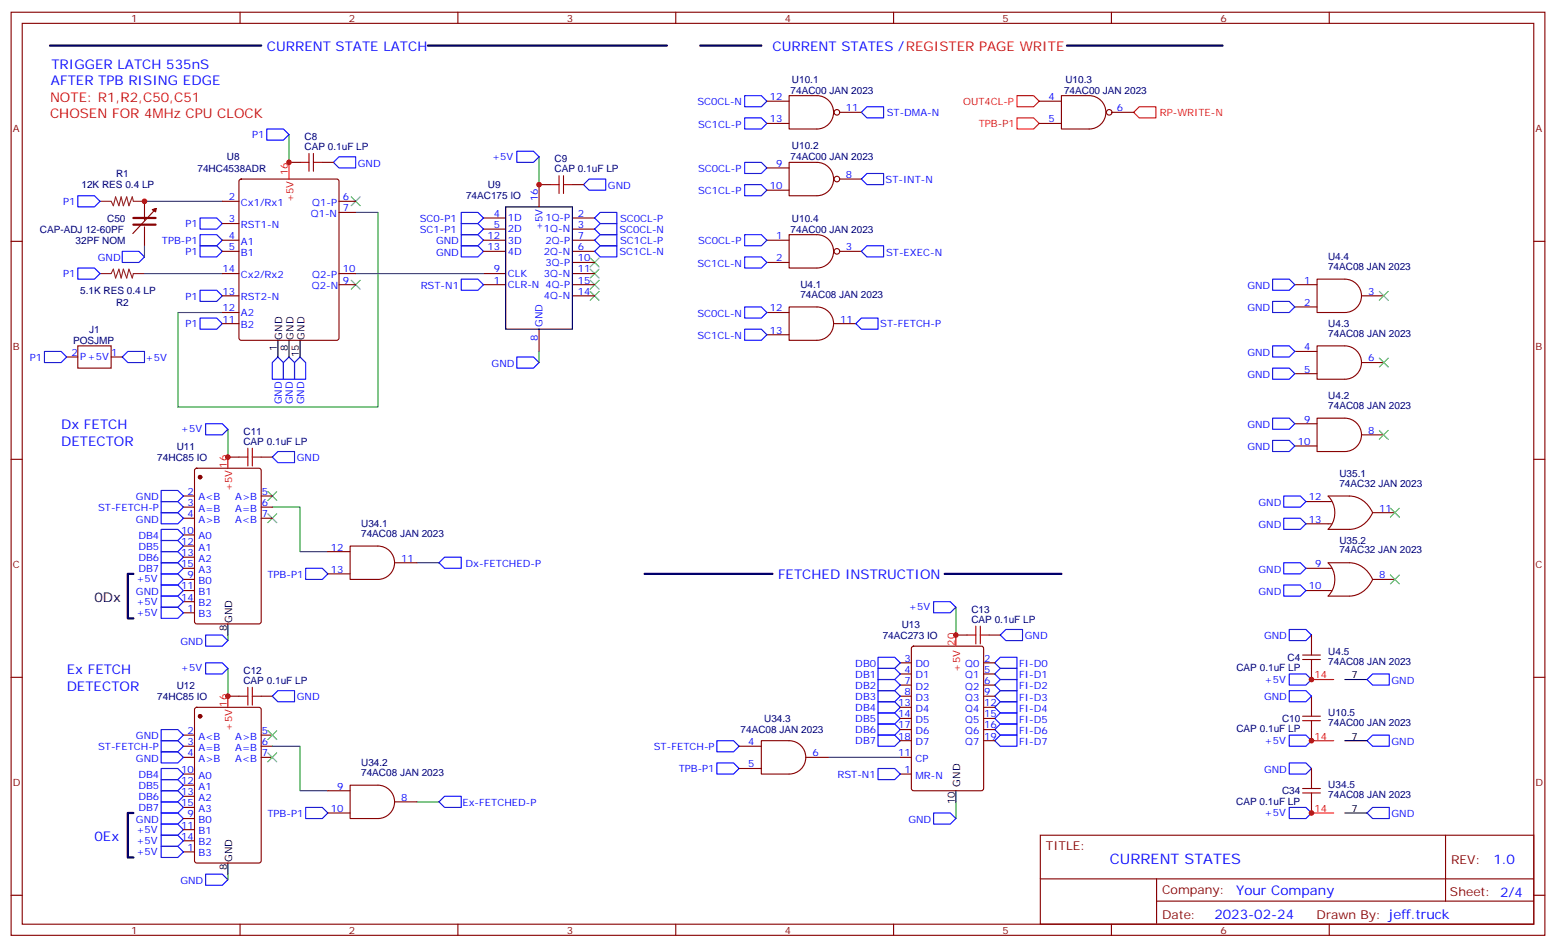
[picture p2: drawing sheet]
<svg xmlns="http://www.w3.org/2000/svg" width="494mm" height="300mm" viewBox="0 0 494 300" stroke-linecap="round" stroke-linejoin="round" font-family="sans-serif">
<g fill="none" stroke="#870000" stroke-width=".35">
<path d="M3.5 3.9h486.9v292.8h-486.9zM7.1 7.4h479.7v285.8h-479.7zM76.2 3.9v3.5M145.3 3.9v3.5M214.5 3.9v3.5M283.6 3.9v3.5M352.8 3.9v3.5M421.9 3.9v3.5M243.4 32.1h7.1M243.4 39.2h7.1M250.5 30.3h8.8a5.3 5.3 0 0 1 5.3 5.3 5.3 5.3 0 0 1-5.3 5.3h-8.8zM266.7 35.6h6.7"/>
<path d="M329.8 32.1h7.1M329.8 39.2h7.1M336.9 30.3h8.8a5.3 5.3 0 0 1 5.3 5.3 5.3 5.3 0 0 1-5.3 5.3h-8.8zM353.1 35.6h6.7M76.1 57l.5-.2h30.3l.6 .4 .1 50-.5 .7h-30.5l-.7-.4-.1-50zM91.7 51.5h3.5M102.3 51.5h3.5M174.6 58.6h-3.5v7M181.7 58.6h3.5M243.4 53.3h7.1M250.5 51.5h8.8a5.3 5.3 0 0 1 5.3 5.3 5.3 5.3 0 0 1-5.3 5.3h-8.8zM266.7 56.8h6.7"/>
<path d="M3.5 76.6h3.6M70.6 79.7h5.2M70.6 76.2h5.2M70.6 63.9h5.2M70.6 70.9h5.2M107.6 63.9h5.3M107.6 67.4h5.3M153.5 69.1h7M153.5 72.7h7M153.5 79.7h7M153.5 76.2h7M181.7 69.1h7"/>
<path d="M181.7 72.7h7M181.7 79.7h7M181.7 76.2h7M243.4 76.2h7.1M243.4 60.3h7.1M250.5 74.4h8.8a5.3 5.3 0 0 1 5.3 5.3 5.3 5.3 0 0 1-5.3 5.3h-8.8zM266.7 79.7h6.7M486.8 76.6h3.6M70.6 86.8h5.2M70.6 93.8h5.2M70.6 99.1h5.2M107.6 90.3h5.3"/>
<path d="M107.6 86.8h5.3M153.5 90.3h7M153.5 86.8h7M181.7 90.3h7M181.7 86.8h7M181.7 83.3h7M181.7 93.8h7M243.4 83.3h7.1M243.4 99.1h7.1M250.5 97.4h8.8a5.3 5.3 0 0 1 5.3 5.3 5.3 5.3 0 0 1-5.3 5.2h-8.8zM411 90.3h7M411 97.4h7"/>
<path d="M418 88.5h8.9a5.3 5.3 0 0 1 5.3 5.3 5.3 5.3 0 0 1-5.3 5.3h-8.9zM432.2 93.8h7M21.2 113.2h3.5M24.7 109.7h10.6v7.1h-10.6zM35.3 113.2h3.5M70.6 102.7h5.2M171.1 104.4v7.1M243.4 106.2h7.1M264.6 102.7h7M411 111.5h7M411 118.5h7M418 109.7h8.9a5.3 5.3 0 0 1 5.3 5.3 5.3 5.3 0 0 1-5.3 5.3h-8.9z"/>
<path d="M432.2 115h7M411 134.4h7M418 132.6h8.9a5.3 5.3 0 0 1 5.3 5.3 5.3 5.3 0 0 1-5.3 5.3h-8.9zM432.2 137.9h7M3.5 145.7h3.6M58.2 157.3h3.5M62 148.7l.4-.2h19.8l.6 .5 .1 48.2-.5 .7h-20l-.6-.5-.1-48.2zM72.3 145h3.5M82.9 157.3h3.5M82.9 145h3.5M411 141.5h7M414.5 159.1h8.1"/>
<path d="M421.5 157.4a7.5 7.5 0 0 1 0 10.5M421.6 157.3h6.7a8.4 8.4 0 0 1 7.4 5.3M486.8 145.7h3.6M58.2 176.7h3.5M58.2 173.2h3.5M58.2 169.7h3.5M58.2 164.4h3.5M58.2 160.9h3.5M82.9 164.4h3.5M82.9 160.9h3.5M104.1 175h7M111.1 173.2h8.8a5.3 5.3 0 0 1 5.3 5.3 5.3 5.3 0 0 1-5.3 5.3h-8.8z"/>
<path d="M125.2 178.5h7.1M414.5 166.2h8.1M421.5 178.5a7.5 7.5 0 0 1 0 10.6M421.6 178.5h6.7a8.4 8.4 0 0 1 7.4 5.3 8.4 8.4 0 0 1-7.4 5.3h-6.7M435.7 162.6h7M435.7 162.6a8.4 8.4 0 0 1-7.4 5.3h-6.7M58.2 180.3h3.5M58.2 190.9h3.5M58.2 187.3h3.5M58.2 183.8h3.5M58.2 194.4h3.5M104.1 182h7"/>
<path d="M414.5 180.3h8.1M414.5 187.3h8.1M435.7 183.8h7M3.5 214.8h3.6M285.8 210.3h3.5M285.8 213.8h3.5M285.8 217.3h3.5M289.5 205.2l.5-.2h21.5l.7 .4v44.7l-.5 .7h-21.7l-.7-.4v-44.7zM303.4 201.4h3.5M312.2 210.3h3.5M312.2 213.8h3.5M312.2 217.3h3.5"/>
<path d="M314 201.4h3.5M416.3 201.4v3.6M416.3 212v3.5M486.8 214.8h3.6M58.2 236.7h3.5M58.2 233.2h3.5M62 224.6l.4-.2h19.8l.6 .4 .1 48.2-.5 .7-20 .1-.6-.5-.1-48.2zM72.3 220.8h3.5M82.9 220.8h3.5M82.9 236.7h3.5M82.9 233.2h3.5M234.6 236.7h7.1"/>
<path d="M241.7 234.9h8.8a5.3 5.3 0 0 1 5.3 5.3 5.3 5.3 0 0 1-5.3 5.3h-8.8zM285.8 220.8h3.5M285.8 224.4h3.5M285.8 227.9h3.5M285.8 231.4h3.5M285.8 234.9h3.5M312.2 220.8h3.5M312.2 224.4h3.5M312.2 227.9h3.5M312.2 231.4h3.5M312.2 234.9h3.5M416.3 220.8v3.6"/>
<path d="M416.3 231.4v3.5M58.2 245.5h3.5M58.2 240.2h3.5M58.2 256.1h3.5M58.2 252.6h3.5M58.2 249.1h3.5M58.2 259.6h3.5M82.9 240.2h3.5M104.1 250.8h7M104.1 257.9h7M111.1 249.1h8.8a5.3 5.3 0 0 1 5.3 5.3 5.3 5.3 0 0 1-5.3 5.2h-8.8zM125.2 254.4h7.1"/>
<path d="M234.6 243.8h7.1M255.8 240.2h7M285.8 245.5h3.5M285.8 240.2h3.5M416.3 243.8v3.5M416.3 254.4v3.5M58.2 266.7h3.5M58.2 263.2h3.5M58.2 270.2h3.5M330.2 264.9h156.6v28.3h-156.6zM330.2 278.8h156.5M367.1 278.8v14.1"/>
<path d="M458.8 265v20.8M3.5 284h3.6M76.2 293.2v3.5M145.3 293.2v3.5M214.5 293.2v3.5M283.6 293.2v3.5M352.8 293.2v3.5M367.1 285.8h119.6M421.9 293.2v3.5M486.8 284h3.6"/>
<circle cx="265.6" cy="35.6" r=".88"/>
<circle cx="352.1" cy="35.6" r=".88"/>
<circle cx="265.6" cy="56.8" r=".88"/>
<circle cx="265.6" cy="79.7" r=".88"/>
</g>
<g fill="none" stroke="#00f" stroke-width=".35">
<path d="M236.4 37.4h5.3l1.7 1.8-1.7 1.7h-5.3zM236.4 30.3h5.3l1.7 1.8-1.7 1.8h-5.3zM275.2 33.9h5.3v3.5h-5.3l-1.8-1.8zM84.7 40.9h5.3l1.7 1.8-1.7 1.7h-5.3zM105.8 51.5l1.8-1.8h5.3v3.6h-5.3zM164 48h5.3l1.8 1.7-1.8 1.8h-5.3zM185.2 58.6l1.8-1.8h5.3v3.5h-5.3zM236.4 51.5h5.3l1.7 1.8-1.7 1.7h-5.3zM236.4 58.6h5.3l1.7 1.7-1.7 1.8h-5.3zM275.2 55h5.3v3.6h-5.3l-1.8-1.8zM24.7 62.1h5.3l1.7 1.8-1.7 1.7h-5.3zM38.8 79.7h5.3l1.8 1.8-1.8 1.8h-5.3z"/>
<path d="M63.5 69.1h5.3l1.8 1.8-1.8 1.8h-5.3zM63.5 78h5.3l1.8 1.7-1.8 1.8h-5.3zM63.5 74.4h5.3l1.8 1.8-1.8 1.8h-5.3zM146.4 78h5.3l1.8 1.7-1.8 1.8h-5.3zM146.4 74.4h5.3l1.8 1.8-1.8 1.8h-5.3zM146.4 67.4h5.3l1.8 1.7-1.8 1.8h-5.3zM146.4 70.9h5.3l1.8 1.8-1.8 1.7h-5.3zM190.5 67.4h5.3v3.5h-5.3l-1.8-1.8zM190.5 74.4h5.3v3.6h-5.3l-1.8-1.8zM190.5 70.9h5.3v3.5h-5.3l-1.8-1.7zM190.5 78h5.3v3.5h-5.3l-1.8-1.8zM236.4 74.4h5.3l1.7 1.8-1.7 1.8h-5.3z"/>
<path d="M275.2 78h5.3v3.5h-5.3l-1.8-1.8zM24.7 85h5.3l1.7 1.8-1.7 1.7h-5.3zM63.5 92.1h5.3l1.8 1.7-1.8 1.8h-5.3zM146.4 88.5h5.3l1.8 1.8-1.8 1.8h-5.3zM236.4 81.5h5.3l1.7 1.8-1.7 1.7h-5.3zM236.4 97.4h5.3l1.7 1.7-1.7 1.8h-5.3zM403.9 88.5h5.3l1.8 1.8-1.8 1.8h-5.3zM403.9 95.6h5.3l1.8 1.8-1.8 1.7h-5.3zM14.1 111.5h5.3l1.8 1.7-1.8 1.8h-5.3zM40.6 111.5h5.3v3.5h-5.3l-1.8-1.8zM63.5 100.9h5.3l1.8 1.8-1.8 1.7h-5.3zM88.2 113.2l1.8 1.8v5.3h-3.6v-5.3z"/>
<path d="M91.7 113.2l1.8 1.8v5.3h-3.5v-5.3zM95.2 113.2l1.8 1.8v5.3h-3.5v-5.3zM164 113.2h5.3l1.8 1.8-1.8 1.8h-5.3zM236.4 104.4h5.3l1.7 1.8-1.7 1.7h-5.3zM271.6 102.7l1.8-1.8h5.3v3.5h-5.3zM403.9 109.7h5.3l1.8 1.8-1.8 1.7h-5.3zM403.9 116.8h5.3l1.8 1.7-1.8 1.8h-5.3zM65.3 134.4h5.3l1.7 1.8-1.7 1.7h-5.3zM403.9 132.6h5.3l1.8 1.8-1.8 1.8h-5.3zM403.9 139.7h5.3l1.8 1.8-1.8 1.7h-5.3zM51.2 159.1h5.2l1.8 1.8-1.8 1.7h-5.2zM51.2 155.6h5.2l1.8 1.7-1.8 1.8h-5.2z"/>
<path d="M86.4 145l1.8-1.8h5.3v3.6h-5.3zM407.5 157.3h5.2l1.8 1.8-1.8 1.8h-5.2zM51.2 167.9h5.2l1.8 1.8-1.8 1.7h-5.2zM51.2 171.4h5.2l1.8 1.8-1.8 1.8h-5.2zM51.2 175h5.2l1.8 1.7-1.8 1.8h-5.2zM51.2 178.5h5.2l1.8 1.8-1.8 1.7h-5.2zM51.2 162.6h5.2l1.8 1.8-1.8 1.8h-5.2zM141.1 176.7h5.3v3.6h-5.3l-1.8-1.8zM407.5 164.4h5.2l1.8 1.8-1.8 1.7h-5.2zM407.5 178.5h5.2l1.8 1.8-1.8 1.7h-5.2zM51.2 185.6h5.2l1.8 1.7-1.8 1.8h-5.2zM51.2 182h5.2l1.8 1.8-1.8 1.8h-5.2z"/>
<path d="M51.2 189.1h5.2l1.8 1.8-1.8 1.7h-5.2zM51.2 192.6h5.2l1.8 1.8-1.8 1.7h-5.2zM97 180.3h5.3l1.8 1.7-1.8 1.8h-5.3zM296.3 190.9h5.3l1.8 1.7-1.8 1.8h-5.3zM407.5 185.6h5.2l1.8 1.7-1.8 1.8h-5.2zM409.2 199.7h5.3l1.8 1.7-1.8 1.8h-5.3zM65.3 210.3h5.3l1.7 1.7-1.7 1.8h-5.3zM65.3 201.4h5.3l1.7 1.8-1.7 1.8h-5.3zM278.7 219.1h5.3l1.8 1.7-1.8 1.8h-5.3zM278.7 215.5h5.3l1.8 1.8-1.8 1.8h-5.3zM278.7 212h5.3l1.8 1.8-1.8 1.7h-5.3zM278.7 208.5h5.3l1.8 1.8-1.8 1.7h-5.3z"/>
<path d="M315.7 213.8l1.8-1.8h5.3v3.5h-5.3zM315.7 210.3l1.8-1.8h5.3v3.5h-5.3zM317.5 201.4l1.8-1.7h5.3v3.5h-5.3zM317.5 215.5h5.3v3.6h-5.3l-1.8-1.8zM409.2 219.1h5.3l1.8 1.7-1.8 1.8h-5.3zM409.2 213.8h5.3l1.8 1.7-1.8 1.8h-5.3zM433.9 215.5l1.8-1.7h5.3v3.5h-5.3zM51.2 231.4h5.2l1.8 1.8-1.8 1.7h-5.2zM51.2 238.5h5.2l1.8 1.7-1.8 1.8h-5.2zM51.2 234.9h5.2l1.8 1.8-1.8 1.8h-5.2zM86.4 220.8l1.8-1.7h5.3v3.5h-5.3zM227.5 234.9h5.3l1.8 1.8-1.8 1.8h-5.3z"/>
<path d="M278.7 233.2h5.3l1.8 1.7-1.8 1.8h-5.3zM278.7 229.7h5.3l1.8 1.7-1.8 1.8h-5.3zM278.7 226.1h5.3l1.8 1.8-1.8 1.8h-5.3zM278.7 222.6h5.3l1.8 1.8-1.8 1.7h-5.3zM315.7 234.9l1.8-1.7h5.3v3.5h-5.3zM315.7 231.4l1.8-1.7h5.3v3.5h-5.3zM315.7 227.9l1.8-1.8h5.3v3.6h-5.3zM315.7 224.4l1.8-1.8h5.3v3.5h-5.3zM315.7 220.8l1.8-1.7h5.3v3.5h-5.3zM409.2 233.2h5.3l1.8 1.7-1.8 1.8h-5.3zM433.9 234.9l1.8-1.7h5.3v3.5h-5.3zM51.2 257.9h5.2l1.8 1.7-1.8 1.8h-5.2z"/>
<path d="M51.2 254.4h5.2l1.8 1.7-1.8 1.8h-5.2zM51.2 250.8h5.2l1.8 1.8-1.8 1.8h-5.2zM51.2 247.3h5.2l1.8 1.8-1.8 1.7h-5.2zM51.2 243.8h5.2l1.8 1.7-1.8 1.8h-5.2zM97 256.1h5.3l1.8 1.8-1.8 1.7h-5.3zM141.1 252.6h5.3v3.5h-5.3l-1.8-1.7zM227.5 242h5.3l1.8 1.8-1.8 1.7h-5.3zM278.7 243.8h5.3l1.8 1.7-1.8 1.8h-5.3zM296.3 257.9h5.3l1.8 1.7-1.8 1.8h-5.3zM409.2 242h5.3l1.8 1.8-1.8 1.7h-5.3zM409.2 256.1h5.3l1.8 1.8-1.8 1.7h-5.3zM433.9 257.9l1.8-1.8h5.3v3.5h-5.3z"/>
<path d="M51.2 261.4h5.2l1.8 1.8-1.8 1.7h-5.2zM51.2 264.9h5.2l1.8 1.8-1.8 1.8h-5.2zM51.2 268.5h5.2l1.8 1.7-1.8 1.8h-5.2zM65.3 277.3h5.3l1.7 1.7-1.7 1.8h-5.3z"/>
</g>
<g fill="none" stroke="#008700" stroke-width=".35">
<path d="M91.7 42.7v8.8M171.1 49.7v8.9M45.9 78v3.5M45.9 63.9h24.7M112.9 67.4h7v61.7h-63.5v-30h14.2M45.9 86.8h24.7M112.9 86.8h40.6M171.1 111.5v3.5M72.3 136.2v8.8M86.4 160.9h8.8v14.1h8.9M132.3 178.5h7M303.4 192.6v8.8"/>
<path d="M72.3 201.4v1.8M72.3 212v8.8M86.4 236.7h8.8v14.1h8.9M132.3 254.4h7M262.8 240.2h23M303.4 254.4v5.2M72.3 277.3v1.7"/>
</g>
<g fill="none" stroke="#3c3" stroke-width=".35">
<path d="M111.5 62.4l2.8 2.9M114.3 62.4l-2.8 2.9M111.5 88.9l2.8 2.8M114.3 88.9l-2.8 2.8M187.3 92.4l2.8 2.8M187.3 88.9l2.8 2.8M187.3 85.4l2.8 2.8M187.3 81.8l2.8 2.9M190.1 92.4l-2.8 2.8M190.1 88.9l-2.8 2.8M190.1 85.4l-2.8 2.8M190.1 81.8l-2.8 2.9"/>
<path d="M437.8 92.4l2.8 2.8M440.6 92.4l-2.8 2.8M437.8 113.6l2.8 2.8M440.6 113.6l-2.8 2.8M437.8 136.5l2.8 2.8M440.6 136.5l-2.8 2.8M85 155.9l2.8 2.8M87.8 155.9l-2.8 2.8M85 163l2.8 2.8M87.8 163l-2.8 2.8M441.3 161.2l2.8 2.8M444.1 161.2l-2.8 2.8"/>
<path d="M441.3 182.4l2.8 2.8M444.1 182.4l-2.8 2.8M85 231.8l2.8 2.8M85 238.8l2.8 2.9M87.8 231.8l-2.8 2.8M87.8 238.8l-2.8 2.9"/>
</g>
<path d="M160.5 65.6h21.2v38.8h-21.2zM88.2 107.9v5.3M91.7 107.9v5.3M95.2 107.9v5.3M72.3 197.9v3.5M426.9 215.5h7M426.9 234.9h7M303.4 250.8v3.6M426.9 257.9h7M72.3 273.8v3.5" fill="none" stroke="#000" stroke-width=".35"/>
<path d="M322.8 30.3h5.3l1.7 1.8-1.7 1.8h-5.3zM322.8 37.4h5.3l1.7 1.8-1.7 1.7h-5.3zM361.6 33.9h5.3v3.5h-5.3l-1.8-1.8zM91.7 51.5v5.3M72.3 145v3.5M303.4 201.4v3.6M416.3 215.5h7M72.3 220.8v3.6M416.3 234.9h7M416.3 257.9h7" fill="none" stroke="#f00" stroke-width=".35"/>
<g fill="#870000" stroke="#870000" stroke-width=".35">
<circle cx="63.5" cy="227.2" r=".53"/>
<circle cx="63.5" cy="151.3" r=".53"/>
</g>
<g fill="none" stroke="#a10000" stroke-width=".35">
<path d="M95.2 51.5h2.9M98.1 48.7v5.6M99.5 48.7v5.6M99.5 51.5h2.8M174.6 58.6h2.8M177.4 55.7v5.7M178.9 55.7v5.7M178.9 58.6h2.8M75.8 145h2.9M78.7 142.2v5.6M80.1 142.2v5.6M80.1 145h2.8"/>
<path d="M309.7 198.6v5.7M311.1 198.6v5.7M78.7 218v5.7M80.1 218v5.7M306.9 201.4h2.8M311.1 201.4h2.9M413.5 209.2h5.6M413.5 207.8h5.6M416.3 205v2.8M416.3 209.2v2.8M75.8 220.8h2.9M80.1 220.8h2.8"/>
<path d="M413.5 228.6h5.6M413.5 227.2h5.6M416.3 224.4v2.8M416.3 228.6v2.8M413.5 251.5h5.6M413.5 250.1h5.6M416.3 247.3v2.8M416.3 251.5v2.9"/>
</g>
<path d="M15.9 14.5h67M135.8 14.5h75.9M222.2 14.5h19.5M338.7 14.5h49.4M42.3 182h-1.7v14.1h1.7M204.6 182h40.6M299.9 182h37M42.3 257.9h-1.7v14.1h1.7" fill="none" stroke="#000" stroke-width=".71"/>
<path d="M45.9 63.9v5.9M45.9 72v6M48.3 66.5l1.3-.4-.2 1.1zM49 66.5l.4 .2M49.4 66.9l-.7-.4 .7 .5M49.4 66.5l-.4-.2-.3 .4M49.6 66.1l-7.4 8" fill="none" stroke="#850000" stroke-width=".35"/>
<path d="M42.3 71.3h7.1M42.3 69.1h7.1" fill="none" stroke="#850000" stroke-width=".71"/>
<path d="M31.7 63.9h3.6l.7 1.4 .7-2.9 1 2.9 .8-2.9 .7 2.9 1-2.9 .7 2.9 1.1-2.9 .3 1.5h3.6M31.7 86.8h3.6l.7-1.4 .7 2.8 1-2.8 .8 2.8 .7-2.8 1 2.8 .7-2.8 1.1 2.8 .3-1.4h3.6" fill="none" stroke="#8c2424" stroke-width=".35"/>
<g fill="#c00">
<circle cx="171.1" cy="58.6" r=".88"/>
<circle cx="72.3" cy="145" r=".88"/>
<circle cx="72.3" cy="220.8" r=".88"/>
<circle cx="303.4" cy="201.4" r=".88"/>
<circle cx="416.3" cy="257.9" r=".88"/>
<circle cx="416.3" cy="234.9" r=".88"/>
<circle cx="45.9" cy="63.9" r=".88"/>
<circle cx="91.7" cy="51.5" r=".88"/>
<circle cx="416.3" cy="215.5" r=".88"/>
</g>
<text font-size="4.6" fill="#00f" x="352.3" y="274">CURRENT STATES</text>
<g font-size="4.2" fill="#00f">
<text x="84.7" y="16.2">CURRENT STATE LATCH</text>
<text x="245.2" y="16.2">CURRENT STATES /REGISTER PAGE WRITE</text>
<text x="16.3" y="21.8">TRIGGER LATCH 535nS</text>
<text x="16.2" y="27.1">AFTER TPB RISING EDGE</text>
<text x="19.4" y="136.2">Dx FETCH</text>
<text x="19.4" y="141.5">DETECTOR</text>
<text x="246.9" y="183.8">FETCHED INSTRUCTION</text>
<text x="21.2" y="213.8">Ex FETCH</text>
<text x="21.2" y="219.1">DETECTOR</text>
<text x="30" y="266.7">0Ex</text>
<text x="474" y="274.2">1.0</text>
<text x="392.4" y="283.8">Your Company</text>
<text x="385.5" y="291.6">2023-02-24</text>
</g>
<g font-size="4.2" fill="#f00">
<text x="15.9" y="32.5">NOTE: R1,R2,C50,C51</text>
<text x="15.9" y="37.4">CHOSEN FOR 4MHz CPU CLOCK</text>
</g>
<text font-size="4.2" x="30" y="190.9">0Dx</text>
<g font-size="3.9" fill="#800">
<text x="332" y="269.5">TITLE:</text>
<text x="460.6" y="274.2">REV:</text>
<text x="368.9" y="283.7">Company:</text>
<text x="460.2" y="284.3">Sheet: 2/4</text>
<text x="368.9" y="291.4">Date:</text>
<text x="417.9" y="291.5">Drawn By: jeff.truck</text>
</g>
<g font-size="3.2" fill="#800">
<text x="41.6" y="6.9">1</text>
<text x="110.8" y="6.9">2</text>
<text x="179.9" y="6.9">3</text>
<text x="249.1" y="6.9">4</text>
<text x="318.2" y="6.9">5</text>
<text x="387.3" y="6.9">6</text>
<text x="4.1" y="42">A</text>
<text x="487.4" y="42">A</text>
<text x="4.1" y="111.1">B</text>
<text x="487.4" y="111.1">B</text>
<text x="4.1" y="180.3">C</text>
<text x="487.4" y="180.3">C</text>
<text x="4.1" y="249.4">D</text>
<text x="487.4" y="249.4">D</text>
<text x="41.6" y="296.2">1</text>
<text x="110.8" y="296.2">2</text>
<text x="179.9" y="296.2">3</text>
<text x="249.1" y="296.2">4</text>
<text x="318.2" y="296.2">5</text>
<text x="387.3" y="296.2">6</text>
</g>
<g font-size="3.2" fill="#000080">
<text x="251" y="29.7">74AC00 JAN 2023</text>
<text x="251.4" y="26.2">U10.1</text>
<text x="337.7" y="29.7">74AC00 JAN 2023</text>
<text x="338.2" y="26.2">U10.3</text>
<text x="96.7" y="47.6">CAP 0.1uF LP</text>
<text x="96.7" y="44.4">C8</text>
<text x="251.4" y="47.3">U10.2</text>
<text x="72" y="50.9">U8</text>
<text x="176.1" y="51.5">C9</text>
<text x="251" y="50.9">74AC00 JAN 2023</text>
<text x="25.9" y="59.7">12K RES 0.4 LP</text>
<text x="36.9" y="56.2">R1</text>
<text x="62.7" y="54.4">74HC4538ADR</text>
<text x="154.9" y="59.7">U9</text>
<text x="176" y="54.7">CAP 0.1uF LP</text>
<text x="147.9" y="63.3">74AC175 IO</text>
<text x="34" y="70.3">C50</text>
<text x="251.4" y="70.3">U10.4</text>
<text x="12.7" y="73.8">CAP-ADJ 12-60PF</text>
<text x="24" y="77.3">32PF NOM</text>
<text x="251" y="73.8">74AC00 JAN 2023</text>
<text x="421.5" y="82.4">U4.4</text>
<text x="421.5" y="85.6">74AC08 JAN 2023</text>
<text x="25.4" y="93.4">5.1K RES 0.4 LP</text>
<text x="254" y="94.4">74AC08 JAN 2023</text>
<text x="254.1" y="91.2">U4.1</text>
<text x="36.9" y="96.9">R2</text>
<text x="28.3" y="105.5">J1</text>
<text x="421.6" y="106.8">74AC08 JAN 2023</text>
<text x="421.6" y="103.6">U4.3</text>
<text x="23.2" y="109.1">POSJMP</text>
<text x="421.6" y="129.7">74AC08 JAN 2023</text>
<text x="421.6" y="126.5">U4.2</text>
<text x="77.3" y="137.9">C11</text>
<text x="56.1" y="142.6">U11</text>
<text x="77.3" y="141.1">CAP 0.1uF LP</text>
<text x="49.9" y="146.1">74HC85 IO</text>
<text x="425.1" y="154.4">74AC32 JAN 2023</text>
<text x="425.2" y="151.5">U35.1</text>
<text x="114.6" y="167.2">U34.1</text>
<text x="114.6" y="170.3">74AC08 JAN 2023</text>
<text x="425.1" y="172.6">U35.2</text>
<text x="425.1" y="175.6">74AC32 JAN 2023</text>
<text x="308.3" y="197.6">CAP 0.1uF LP</text>
<text x="308.3" y="194.3">C13</text>
<text x="280.2" y="202.6">74AC273 IO</text>
<text x="286.2" y="199.1">U13</text>
<text x="408.7" y="209.6">C4</text>
<text x="421.6" y="207.6">U4.5</text>
<text x="77.3" y="213.7">C12</text>
<text x="392.5" y="212.8">CAP 0.1uF LP</text>
<text x="421.6" y="210.9">74AC08 JAN 2023</text>
<text x="49.9" y="222">74HC85 IO</text>
<text x="56.1" y="218.5">U12</text>
<text x="77.3" y="217">CAP 0.1uF LP</text>
<text x="421.6" y="227">U10.5</text>
<text x="235.1" y="232.6">74AC08 JAN 2023</text>
<text x="242.6" y="229">U34.3</text>
<text x="392.5" y="232.2">CAP 0.1uF LP</text>
<text x="406.9" y="229">C10</text>
<text x="421.6" y="230.3">74AC00 JAN 2023</text>
<text x="114.6" y="243">U34.2</text>
<text x="114.6" y="246.1">74AC08 JAN 2023</text>
<text x="406.9" y="252">C34</text>
<text x="421.6" y="250">U34.5</text>
<text x="392.4" y="255.5">CAP 0.1uF LP</text>
<text x="421.6" y="253.2">74AC08 JAN 2023</text>
</g>
<g font-size="3.2" fill="#00f">
<text x="221.4" y="33.4">SC0CL-N</text>
<text x="244.3" y="31.8">12</text>
<text x="268.5" y="35.3">11</text>
<text x="332.8" y="31.8">4</text>
<text x="354.5" y="35.3">6</text>
<text x="221.6" y="40.5">SC1CL-P</text>
<text x="244.3" y="38.8">13</text>
<text x="281.4" y="36.9">ST-DMA-N</text>
<text x="332.8" y="38.8">5</text>
<text x="80" y="43.9">P1</text>
<text x="113.6" y="52.8">GND</text>
<text x="156.2" y="50.7">+5V</text>
<text x="246.3" y="52.9">9</text>
<text x="193" y="59.9">GND</text>
<text x="221.6" y="54.6">SC0CL-P</text>
<text x="244.3" y="60">10</text>
<text x="268.5" y="56.4">8</text>
<text x="281.1" y="58.1">ST-INT-N</text>
<text x="20.1" y="65">P1</text>
<text x="72.6" y="63.5">2</text>
<text x="76.4" y="65.3">Cx1/Rx1</text>
<text x="99.1" y="65.3">Q1-P</text>
<text x="108.8" y="63.5">6</text>
<text x="170.7" y="63.9" transform="rotate(-90 170.7 63.9)">16</text>
<text x="221.6" y="61.7">SC1CL-P</text>
<text x="72.6" y="70.6">3</text>
<text x="98.7" y="68.8">Q1-N</text>
<text x="108.8" y="67">7</text>
<text x="133.2" y="70.5">SC0-P1</text>
<text x="156.7" y="68.8">4</text>
<text x="161.2" y="70.2">1D</text>
<text x="173.1" y="70.2">1Q-P</text>
<text x="183.4" y="68.8">2</text>
<text x="196.8" y="70.5">SC0CL-P</text>
<text x="51.4" y="77.4">TPB-P1</text>
<text x="58.9" y="72.1">P1</text>
<text x="72.6" y="75.8">4</text>
<text x="76.4" y="72.3">RST1-N</text>
<text x="76.4" y="77.6">A1</text>
<text x="133.2" y="74">SC1-P1</text>
<text x="138.4" y="77.5">GND</text>
<text x="154.7" y="75.8">12</text>
<text x="156.7" y="72.3">5</text>
<text x="161.2" y="73.7">2D</text>
<text x="161.2" y="77.3">3D</text>
<text x="172.2" y="73.1" transform="rotate(-90 172.2 73.1)">+5V</text>
<text x="172.6" y="73.7">1Q-N</text>
<text x="173.1" y="77.3">2Q-P</text>
<text x="183.4" y="72.3">3</text>
<text x="183.4" y="75.8">7</text>
<text x="196.6" y="74">SC0CL-N</text>
<text x="196.8" y="77.5">SC1CL-P</text>
<text x="221.6" y="77.5">SC0CL-P</text>
<text x="246.3" y="75.8">1</text>
<text x="31.1" y="82.8">GND</text>
<text x="58.9" y="80.9">P1</text>
<text x="72.6" y="79.4">5</text>
<text x="76.4" y="81.1">B1</text>
<text x="138.4" y="81.1">GND</text>
<text x="154.7" y="79.4">13</text>
<text x="161.2" y="80.8">4D</text>
<text x="172.6" y="80.8">2Q-N</text>
<text x="183.4" y="79.4">6</text>
<text x="183.4" y="82.9">10</text>
<text x="196.6" y="81">SC1CL-N</text>
<text x="246.3" y="82.9">2</text>
<text x="268.5" y="79.4">3</text>
<text x="281.3" y="81.1">ST-EXEC-N</text>
<text x="20.1" y="88">P1</text>
<text x="70.6" y="86.4">14</text>
<text x="76.4" y="88.2">Cx2/Rx2</text>
<text x="99.1" y="88.2">Q2-P</text>
<text x="108.8" y="90">9</text>
<text x="108.8" y="86.4">10</text>
<text x="156.7" y="90">1</text>
<text x="156.7" y="86.4">9</text>
<text x="161.2" y="87.8">CLK</text>
<text x="172.6" y="87.8">3Q-N</text>
<text x="173.1" y="84.3">3Q-P</text>
<text x="183.4" y="86.4">11</text>
<text x="183.4" y="90">15</text>
<text x="221.4" y="84.5">SC1CL-N</text>
<text x="413.9" y="90">1</text>
<text x="58.9" y="95">P1</text>
<text x="70.6" y="93.5">13</text>
<text x="76.4" y="95.2">RST2-N</text>
<text x="99" y="91.7">Q2-N</text>
<text x="133.5" y="91.5">RST-N1</text>
<text x="161.2" y="91.4">CLR-N 4Q-P</text>
<text x="172.6" y="94.9">4Q-N</text>
<text x="183.4" y="93.5">14</text>
<text x="395.9" y="91.7">GND</text>
<text x="434.3" y="93.5">3</text>
<text x="70.6" y="98.8">12</text>
<text x="76.4" y="100.2">A2</text>
<text x="221.4" y="100.4">SC0CL-N</text>
<text x="244.3" y="98.8">12</text>
<text x="395.9" y="98.7">GND</text>
<text x="413.9" y="97">2</text>
<text x="58.9" y="103.8">P1</text>
<text x="70.6" y="102.3">11</text>
<text x="76.4" y="104.1">B2</text>
<text x="172.2" y="103.7" transform="rotate(-90 172.2 103.7)">GND</text>
<text x="221.4" y="107.5">SC1CL-N</text>
<text x="244.3" y="105.8">13</text>
<text x="266.7" y="102.3">11</text>
<text x="279.4" y="103.8">ST-FETCH-P</text>
<text x="22.7" y="112.9">2</text>
<text x="35.3" y="112.9">1</text>
<text x="170.7" y="108.2" transform="rotate(-90 170.7 108.2)">8</text>
<text x="395.9" y="112.8">GND</text>
<text x="413.9" y="111.1">4</text>
<text x="9.5" y="114.4">P1</text>
<text x="25.4" y="114.3">P+5V</text>
<text x="46.2" y="114.6">+5V</text>
<text x="156" y="116.3">GND</text>
<text x="395.9" y="119.9">GND</text>
<text x="413.9" y="118.2">5</text>
<text x="434.3" y="114.7">6</text>
<text x="89.5" y="128.3" transform="rotate(-90 89.5 128.3)">GND</text>
<text x="93" y="128.3" transform="rotate(-90 93 128.3)">GND</text>
<text x="96.5" y="128.3" transform="rotate(-90 96.5 128.3)">GND</text>
<text x="57.4" y="137.1">+5V</text>
<text x="395.9" y="135.8">GND</text>
<text x="413.9" y="134.1">9</text>
<text x="434.3" y="137.6">8</text>
<text x="395.9" y="142.8">GND</text>
<text x="411.9" y="141.1">10</text>
<text x="94.2" y="146.3">GND</text>
<text x="43.2" y="158.7">GND</text>
<text x="59.5" y="160.5">3</text>
<text x="59.5" y="157">2</text>
<text x="63" y="158.7">A&lt;B</text>
<text x="74.7" y="158.7">A&gt;B</text>
<text x="83.1" y="160.5">6</text>
<text x="83.1" y="157">5</text>
<text x="399.5" y="160.4">GND</text>
<text x="415.4" y="158.7">12</text>
<text x="31.1" y="162">ST-FETCH-P</text>
<text x="43.2" y="165.7">GND</text>
<text x="59.5" y="164">4</text>
<text x="63" y="165.8">A&gt;B</text>
<text x="63" y="162.3">A=B</text>
<text x="74.7" y="165.8">A&lt;B</text>
<text x="74.7" y="162.3">A=B</text>
<text x="83.1" y="164">7</text>
<text x="399.5" y="167.5">GND</text>
<text x="415.4" y="165.8">13</text>
<text x="437.8" y="162.3">11</text>
<text x="43.9" y="170.8">DB4</text>
<text x="57.5" y="172.9">12</text>
<text x="57.5" y="169.3">10</text>
<text x="63" y="171.1">A0</text>
<text x="43.9" y="174.4">DB5</text>
<text x="43.9" y="177.9">DB6</text>
<text x="57.5" y="179.9">15</text>
<text x="57.5" y="176.4">13</text>
<text x="63" y="178.2">A2</text>
<text x="63" y="174.6">A1</text>
<text x="105" y="174.6">12</text>
<text x="127.4" y="178.2">11</text>
<text x="147.8" y="179.8">Dx-FETCHED-P</text>
<text x="417.4" y="179.9">9</text>
<text x="43.3" y="184.7">+5V</text>
<text x="43.9" y="181.4">DB7</text>
<text x="59.5" y="183.4">9</text>
<text x="63" y="181.7">A3</text>
<text x="63" y="185.2">B0</text>
<text x="84.9" y="183.2">TPB-P1</text>
<text x="105" y="181.7">13</text>
<text x="399.5" y="181.6">GND</text>
<text x="437.8" y="183.4">8</text>
<text x="43.2" y="188.7">GND</text>
<text x="43.3" y="191.8">+5V</text>
<text x="57.5" y="190.5">14</text>
<text x="57.5" y="187">11</text>
<text x="63" y="188.7">B1</text>
<text x="399.5" y="188.7">GND</text>
<text x="415.4" y="187">10</text>
<text x="43.3" y="195.3">+5V</text>
<text x="59.5" y="194">1</text>
<text x="63" y="192.3">B2</text>
<text x="63" y="195.8">B3</text>
<text x="288.5" y="193.6">+5V</text>
<text x="325.3" y="202.8">GND</text>
<text x="401.2" y="202.8">GND</text>
<text x="57.3" y="204.5">GND</text>
<text x="287.1" y="209.9">3</text>
<text x="312.4" y="209.9">2</text>
<text x="57.4" y="213">+5V</text>
<text x="271.5" y="214.9">DB1</text>
<text x="271.5" y="211.4">DB0</text>
<text x="287.1" y="213.4">4</text>
<text x="290.6" y="211.7">D0</text>
<text x="290.6" y="215.2">D1</text>
<text x="306.4" y="211.7">Q0</text>
<text x="306.4" y="215.2">Q1</text>
<text x="312.4" y="213.4">5</text>
<text x="323.5" y="215.2">FI-D1</text>
<text x="323.5" y="211.6">FI-D0</text>
<text x="271.5" y="222">DB3</text>
<text x="271.5" y="218.5">DB2</text>
<text x="287.1" y="217">7</text>
<text x="287.1" y="220.5">8</text>
<text x="290.6" y="218.7">D2</text>
<text x="306.4" y="218.7">Q2</text>
<text x="312.4" y="217">6</text>
<text x="312.4" y="220.5">9</text>
<text x="323.5" y="218.7">FI-D2</text>
<text x="401.4" y="216.5">+5V</text>
<text x="441.7" y="216.9">GND</text>
<text x="94.2" y="222.2">GND</text>
<text x="271.5" y="225.5">DB4</text>
<text x="285.1" y="224">13</text>
<text x="285.1" y="227.5">14</text>
<text x="290.6" y="222.2">D3</text>
<text x="290.6" y="225.8">D4</text>
<text x="306.4" y="222.2">Q3</text>
<text x="306.4" y="225.8">Q4</text>
<text x="312.4" y="224">12</text>
<text x="312.4" y="227.5">15</text>
<text x="323.5" y="225.7">FI-D4</text>
<text x="323.5" y="222.2">FI-D3</text>
<text x="401.2" y="222.2">GND</text>
<text x="59.5" y="232.8">2</text>
<text x="83.1" y="232.8">5</text>
<text x="271.5" y="232.6">DB6</text>
<text x="271.5" y="229.1">DB5</text>
<text x="285.1" y="231.1">17</text>
<text x="290.6" y="229.3">D5</text>
<text x="290.6" y="232.8">D6</text>
<text x="306.4" y="229.3">Q5</text>
<text x="306.4" y="232.8">Q6</text>
<text x="312.4" y="231.1">16</text>
<text x="323.5" y="232.8">FI-D6</text>
<text x="323.5" y="229.3">FI-D5</text>
<text x="31.1" y="237.9">ST-FETCH-P</text>
<text x="43.2" y="234.5">GND</text>
<text x="59.5" y="239.9">4</text>
<text x="59.5" y="236.4">3</text>
<text x="63" y="238.1">A=B</text>
<text x="63" y="234.6">A&lt;B</text>
<text x="74.7" y="238.1">A=B</text>
<text x="74.7" y="234.6">A&gt;B</text>
<text x="83.1" y="239.9">7</text>
<text x="83.1" y="236.4">6</text>
<text x="207.5" y="237.9">ST-FETCH-P</text>
<text x="237.5" y="236.4">4</text>
<text x="257.9" y="239.9">6</text>
<text x="271.5" y="236.1">DB7</text>
<text x="285.1" y="239.9">11</text>
<text x="285.1" y="234.6">18</text>
<text x="290.6" y="236.4">D7</text>
<text x="306.4" y="236.4">Q7</text>
<text x="312.4" y="234.6">19</text>
<text x="323.5" y="236.3">FI-D7</text>
<text x="401.4" y="235.9">+5V</text>
<text x="441.7" y="236.3">GND</text>
<text x="43.2" y="241.6">GND</text>
<text x="57.5" y="245.2">10</text>
<text x="63" y="241.7">A&gt;B</text>
<text x="74.7" y="241.7">A&lt;B</text>
<text x="215.4" y="245">TPB-P1</text>
<text x="237.5" y="243.4">5</text>
<text x="287.1" y="245.2">1</text>
<text x="290.6" y="241.7">CP</text>
<text x="401.2" y="245.1">GND</text>
<text x="43.9" y="250.2">DB5</text>
<text x="43.9" y="246.7">DB4</text>
<text x="57.5" y="248.7">12</text>
<text x="63" y="250.5">A1</text>
<text x="63" y="246.9">A0</text>
<text x="107" y="250.5">9</text>
<text x="265.8" y="246.7">RST-N1</text>
<text x="290.6" y="246.9">MR-N</text>
<text x="43.9" y="257.3">DB7</text>
<text x="43.9" y="253.7">DB6</text>
<text x="57.5" y="255.8">15</text>
<text x="57.5" y="252.2">13</text>
<text x="63" y="257.5">A3</text>
<text x="63" y="254">A2</text>
<text x="105" y="257.5">10</text>
<text x="127.4" y="254">8</text>
<text x="146.8" y="255.7">Ex-FETCHED-P</text>
<text x="43.2" y="261">GND</text>
<text x="57.5" y="262.8">11</text>
<text x="59.5" y="259.3">9</text>
<text x="63" y="261.1">B0</text>
<text x="84.9" y="259.1">TPB-P1</text>
<text x="288.3" y="261">GND</text>
<text x="401.4" y="258.8">+5V</text>
<text x="441.7" y="259.2">GND</text>
<text x="43.3" y="264.1">+5V</text>
<text x="43.3" y="267.7">+5V</text>
<text x="57.5" y="266.3">14</text>
<text x="59.5" y="269.9">1</text>
<text x="63" y="268.1">B2</text>
<text x="63" y="264.6">B1</text>
<text x="43.3" y="271.2">+5V</text>
<text x="63" y="271.6">B3</text>
<text x="57.3" y="280.4">GND</text>
</g>
<g font-size="3.2" fill="#f00">
<text x="305.7" y="33.4">OUT4CL-P</text>
<text x="310.7" y="40.4">TPB-P1</text>
<text x="368.2" y="36.9">RP-WRITE-N</text>
<text x="91.4" y="55.6" transform="rotate(-90 91.4 55.6)">16</text>
<text x="93.1" y="64.2" transform="rotate(-90 93.1 64.2)">+5V</text>
<text x="72" y="148.3" transform="rotate(-90 72 148.3)">16</text>
<text x="73.7" y="155.9" transform="rotate(-90 73.7 155.9)">+5V</text>
<text x="303" y="204.8" transform="rotate(-90 303 204.8)">20</text>
<text x="304.8" y="213" transform="rotate(-90 304.8 213)">+5V</text>
<text x="417.2" y="215.2">14</text>
<text x="72" y="224.2" transform="rotate(-90 72 224.2)">16</text>
<text x="73.7" y="231.7" transform="rotate(-90 73.7 231.7)">+5V</text>
<text x="417.2" y="234.6">14</text>
<text x="417.2" y="257.5">14</text>
</g>
<g font-size="3.2">
<text x="89.6" y="107.7" transform="rotate(-90 89.6 107.7)">GND</text>
<text x="93.1" y="107.7" transform="rotate(-90 93.1 107.7)">GND</text>
<text x="96.7" y="107.7" transform="rotate(-90 96.7 107.7)">GND</text>
<text x="87.8" y="111.2" transform="rotate(-90 87.8 111.2)">1</text>
<text x="91.4" y="111.2" transform="rotate(-90 91.4 111.2)">8</text>
<text x="94.9" y="113.2" transform="rotate(-90 94.9 113.2)">15</text>
<text x="73.7" y="197.7" transform="rotate(-90 73.7 197.7)">GND</text>
<text x="72" y="200.1" transform="rotate(-90 72 200.1)">8</text>
<text x="429" y="215.2">7</text>
<text x="429" y="234.6">7</text>
<text x="304.8" y="249.5" transform="rotate(-90 304.8 249.5)">GND</text>
<text x="303" y="255" transform="rotate(-90 303 255)">10</text>
<text x="429" y="257.5">7</text>
<text x="72" y="275.9" transform="rotate(-90 72 275.9)">8</text>
<text x="73.7" y="273.5" transform="rotate(-90 73.7 273.5)">GND</text>
</g>
</svg>
